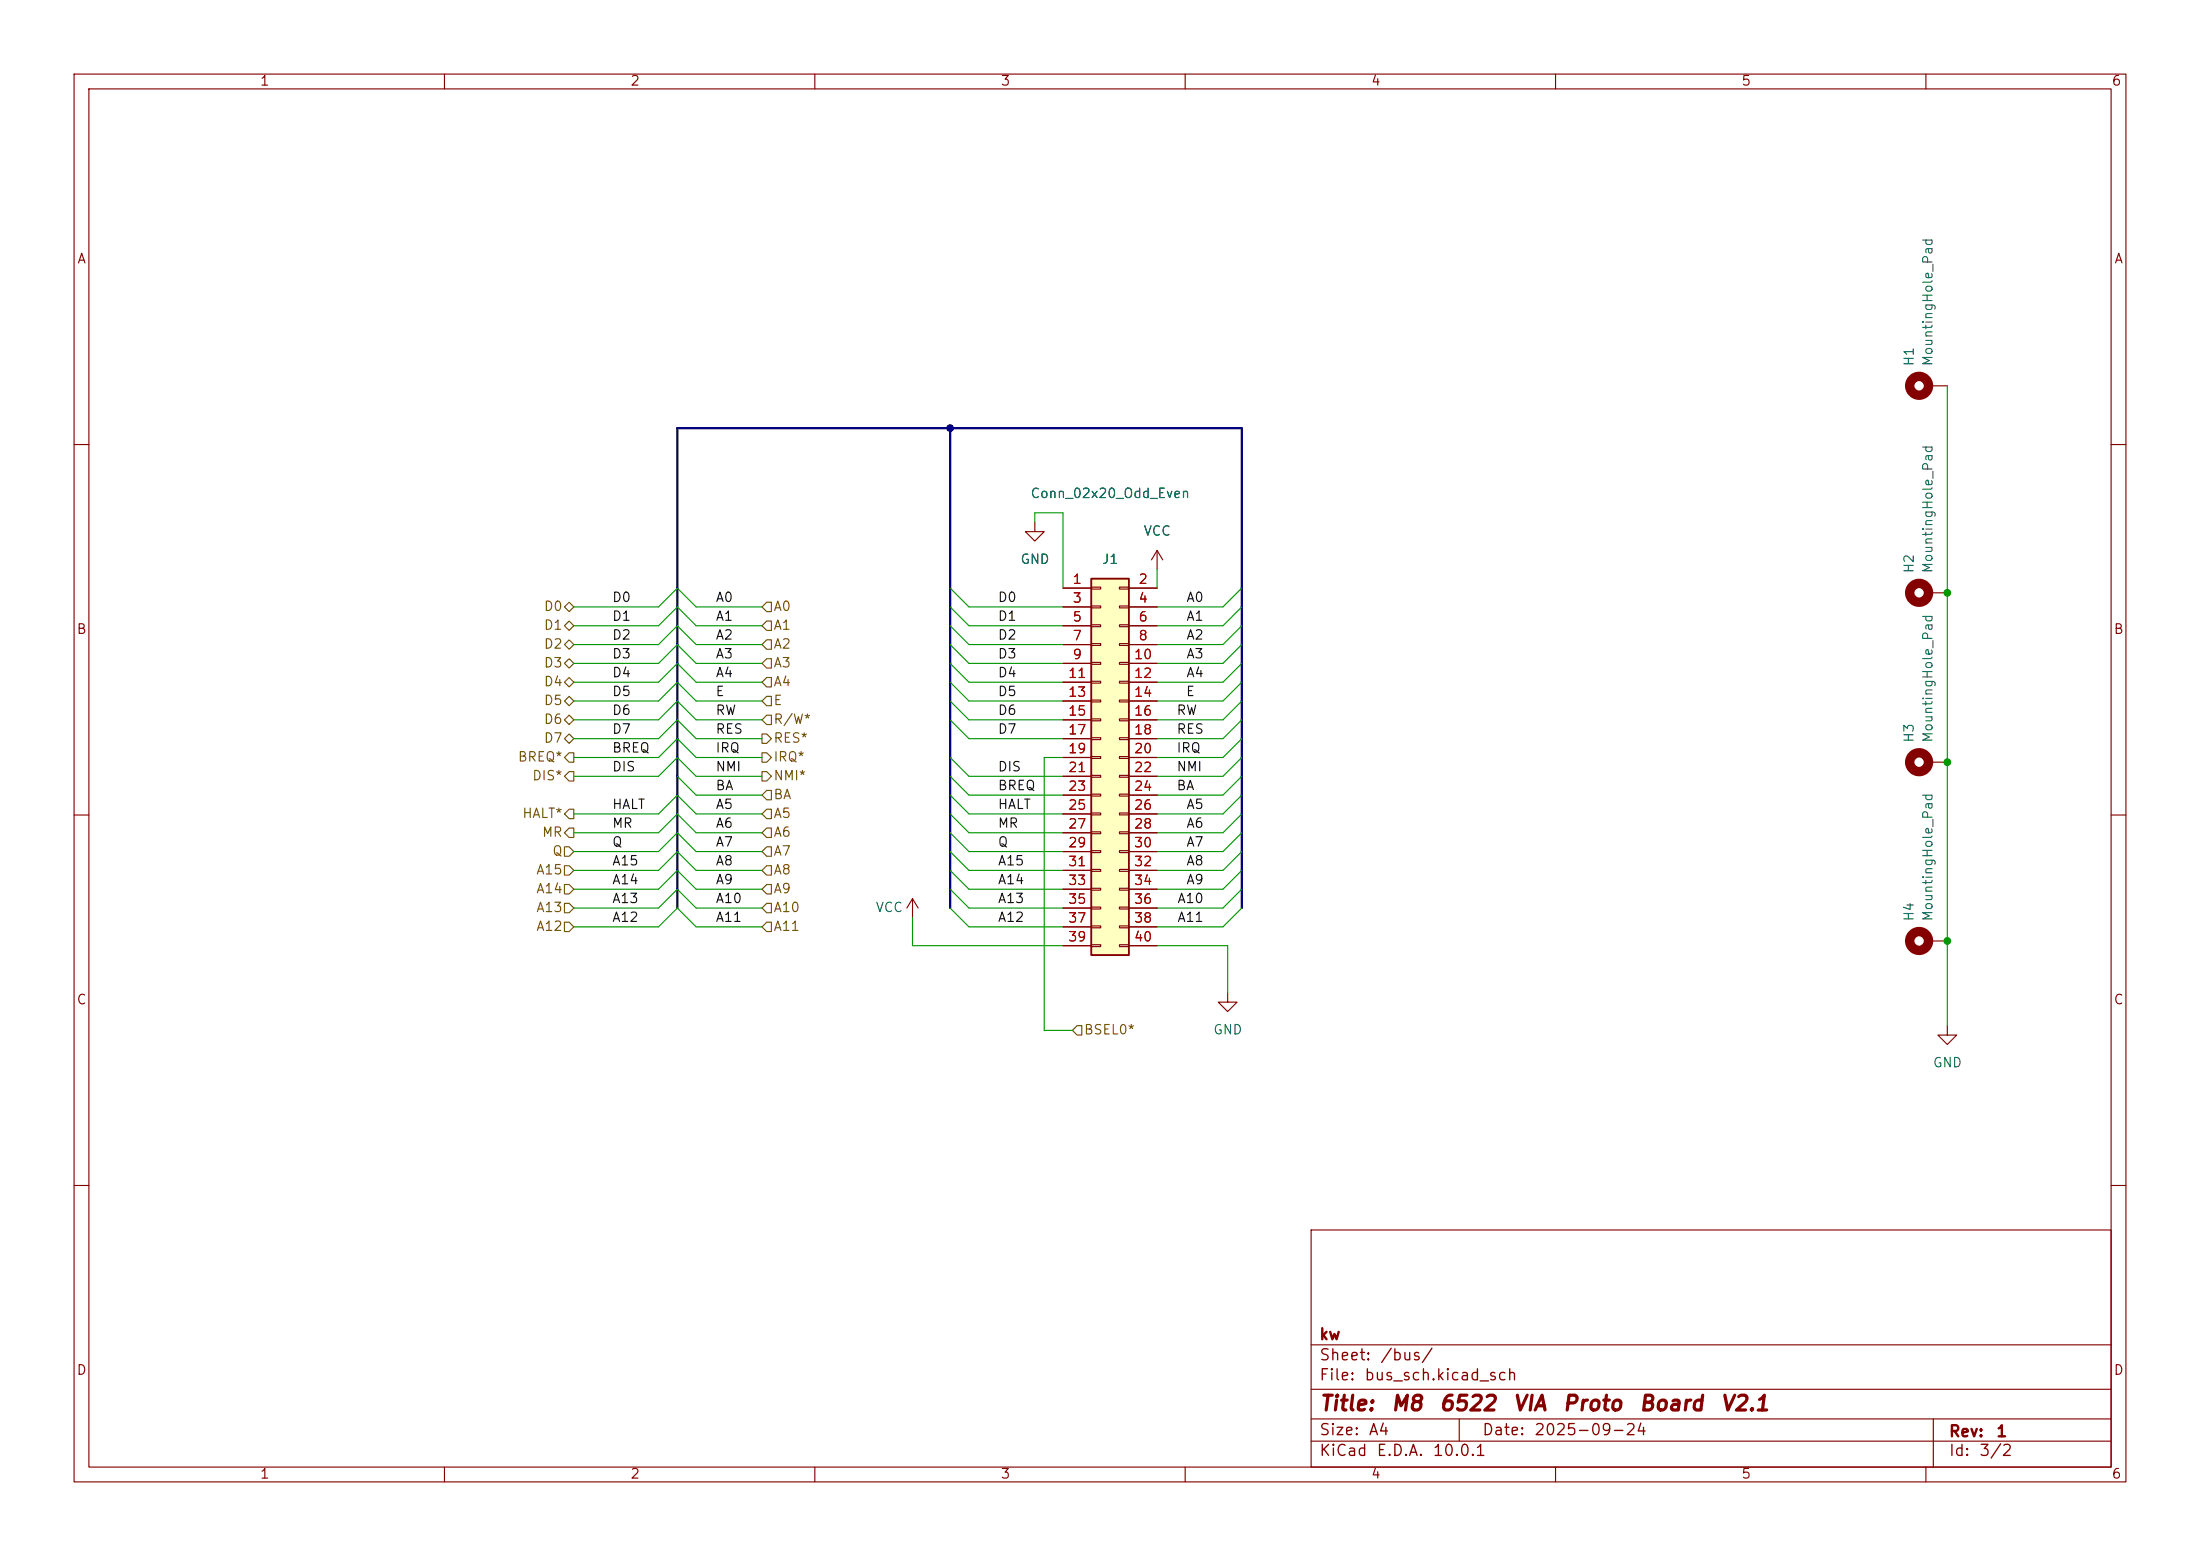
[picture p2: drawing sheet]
<svg xmlns="http://www.w3.org/2000/svg" width="297mm" height="210mm" viewBox="0 0 297 210" stroke-linecap="round" stroke-linejoin="round" font-family="sans-serif">
<g fill="none" stroke="#840000" stroke-width=".15">
<path d="M10 10h277v190h-277zM12 12h273v186h-273zM60 10v2M110 10v2M160 10v2M210 10v2M260 10v2M10 60h2M285 60h2M10 110h2M285 110h2M10 160h2"/>
<path d="M177 166h108v32h-108zM285 160h2M60 198v2M110 198v2M160 198v2M177 194.5h108M177 191.5h108M177 187.5h108M177 181.5h108M197 191.5v3M210 198v2M260 198v2"/>
<path d="M261 191.5v6.5"/>
</g>
<path d="M147.3 78.1h5.1v50.8h-5.1z" fill="#ffffc2"/>
<path d="M147.3 78.1h5.1v50.8h-5.1z" fill="none" stroke="#840000" stroke-width=".25"/>
<g fill="none" stroke="#840000" stroke-width=".15">
<path d="M260.3 52.1h2.6M139.7 70.5v1.3h1.3l-1.3 1.2-1.3-1.2h1.3M143.5 79.4h3.8M147.3 79.2h1.3v.3h-1.3zM151.1 79.2h1.3v.3h-1.3zM152.4 79.4h3.8M156.2 74.3l-.8 1.3M156.2 74.3l.8 1.3M156.2 74.3v2.5M143.5 81.9h3.8M143.5 84.5h3.8M143.5 87h3.8"/>
<path d="M143.5 89.5h3.8M143.5 92.1h3.8M143.5 94.6h3.8M143.5 97.2h3.8M143.5 99.7h3.8M147.3 81.8h1.3v.2h-1.3zM147.3 84.3h1.3v.3h-1.3zM147.3 86.9h1.3v.2h-1.3zM147.3 89.4h1.3v.3h-1.3zM147.3 91.9h1.3v.3h-1.3zM147.3 94.5h1.3v.2h-1.3zM147.3 97h1.3v.3h-1.3z"/>
<path d="M147.3 99.6h1.3v.2h-1.3zM151.1 81.8h1.3v.2h-1.3zM151.1 84.3h1.3v.3h-1.3zM151.1 86.9h1.3v.2h-1.3zM151.1 89.4h1.3v.3h-1.3zM151.1 91.9h1.3v.3h-1.3zM151.1 94.5h1.3v.2h-1.3zM151.1 97h1.3v.3h-1.3zM151.1 99.6h1.3v.2h-1.3zM152.4 81.9h3.8M152.4 84.5h3.8M152.4 87h3.8"/>
<path d="M152.4 89.5h3.8M152.4 92.1h3.8M152.4 94.6h3.8M152.4 97.2h3.8M152.4 99.7h3.8M260.3 80h2.6M143.5 102.2h3.8M143.5 104.8h3.8M143.5 107.3h3.8M143.5 109.9h3.8M143.5 112.4h3.8M143.5 114.9h3.8"/>
<path d="M143.5 117.5h3.8M147.3 102.1h1.3v.3h-1.3zM147.3 104.6h1.3v.3h-1.3zM147.3 107.2h1.3v.2h-1.3zM147.3 109.7h1.3v.3h-1.3zM147.3 112.3h1.3v.2h-1.3zM147.3 114.8h1.3v.3h-1.3zM147.3 117.3h1.3v.3h-1.3zM147.3 119.9h1.3v.2h-1.3zM151.1 102.1h1.3v.3h-1.3zM151.1 104.6h1.3v.3h-1.3zM151.1 107.2h1.3v.2h-1.3z"/>
<path d="M151.1 109.7h1.3v.3h-1.3zM151.1 112.3h1.3v.2h-1.3zM151.1 114.8h1.3v.3h-1.3zM151.1 117.3h1.3v.3h-1.3zM151.1 119.9h1.3v.2h-1.3zM152.4 102.2h3.8M152.4 104.8h3.8M152.4 107.3h3.8M152.4 109.9h3.8M152.4 112.4h3.8M152.4 114.9h3.8M152.4 117.5h3.8"/>
<path d="M260.3 102.9h2.6M123.2 121.3l-.8 1.3M123.2 121.3l.8 1.3M123.2 121.3v2.5M143.5 120h3.8M143.5 122.6h3.8M143.5 125.1h3.8M143.5 127.6h3.8M147.3 122.4h1.3v.3h-1.3zM147.3 125h1.3v.2h-1.3zM147.3 127.5h1.3v.3h-1.3zM151.1 122.4h1.3v.3h-1.3z"/>
<path d="M151.1 125h1.3v.2h-1.3zM151.1 127.5h1.3v.3h-1.3zM152.4 120h3.8M152.4 122.6h3.8M152.4 125.1h3.8M152.4 127.6h3.8M165.7 134v1.3h1.3l-1.3 1.2-1.2-1.2h1.2M260.3 127h2.6M262.9 138.4v1.3h1.3l-1.3 1.3-1.3-1.3h1.3"/>
</g>
<g fill="none" stroke="#840000" stroke-width="1.3">
<circle cx="259.1" cy="52.1" r="1.27"/>
<circle cx="259.1" cy="80" r="1.27"/>
<circle cx="259.1" cy="102.9" r="1.27"/>
<circle cx="259.1" cy="127" r="1.27"/>
</g>
<g fill="none" stroke="#725600" stroke-width=".15">
<path d="M76.2 81.9l.6-.6 .7 .6-.7 .7zM76.2 92.1l.6-.7 .7 .7-.7 .6zM76.2 89.5l.6-.6 .7 .6-.7 .7zM76.2 87l.6-.6 .7 .6-.7 .6zM76.2 97.2l.6-.7 .7 .7-.7 .6zM76.2 99.7l.6-.6 .7 .6-.7 .6zM76.8 83.8l.7 .7-.7 .6-.6-.6zM76.8 94l.7 .6-.7 .7-.6-.7zM102.9 99.1h.6l.6 .6-.6 .6h-.6zM103.5 94h.6v1.3h-.6l-.6-.7zM103.5 91.4h.6v1.3h-.6l-.6-.6zM103.5 86.4h.6v1.2h-.6l-.6-.6z"/>
<path d="M103.5 88.9h.6v1.3h-.6l-.6-.7zM103.5 83.8h.6v1.3h-.6l-.6-.6zM103.5 96.5h.6v1.3h-.6l-.6-.6zM103.5 81.3h.6v1.3h-.6l-.6-.7zM76.2 114.3h.6l.7 .6-.7 .7h-.6zM76.2 116.8h.6l.7 .7-.7 .6h-.6zM76.2 119.4h.6l.7 .6-.7 .7h-.6zM76.8 104.1h.7v1.3h-.7l-.6-.6zM76.8 101.6h.7v1.3h-.7l-.6-.7zM76.8 109.2h.7v1.3h-.7l-.6-.6zM76.8 111.8h.7v1.2h-.7l-.6-.6zM102.9 104.1h.6l.6 .7-.6 .6h-.6z"/>
<path d="M102.9 101.6h.6l.6 .6-.6 .7h-.6zM103.5 119.4h.6v1.3h-.6l-.6-.7zM103.5 116.8h.6v1.3h-.6l-.6-.6zM103.5 111.8h.6v1.2h-.6l-.6-.6zM103.5 109.2h.6v1.3h-.6l-.6-.6zM103.5 106.7h.6v1.3h-.6l-.6-.7zM103.5 114.3h.6v1.3h-.6l-.6-.7zM76.2 121.9h.6l.7 .7-.7 .6h-.6zM76.2 124.5h.6l.7 .6-.7 .6h-.6zM103.5 124.5h.6v1.2h-.6l-.6-.6zM103.5 121.9h.6v1.3h-.6l-.6-.6zM145.4 138.4h.6v1.3h-.6l-.6-.6z"/>
</g>
<path d="M128.3 57.8v64.8M91.4 122.6v-64.8h76.2v64.8" fill="none" stroke="#000084" stroke-width=".3"/>
<g fill="none" stroke="#009600" stroke-width=".15">
<path d="M262.9 52.1v86.3M128.3 79.4l2.5 2.5h12.7M139.7 70.5v-1.3h3.8v10.2M156.2 76.8v2.6M167.6 79.4l-2.5 2.5h-8.9M77.5 94.6h11.4l2.5-2.5 2.6 2.5h8.9M77.5 87h11.4l2.5-2.5 2.6 2.5h8.9M77.5 84.5h11.4l2.5-2.6 2.6 2.6h8.9M77.5 81.9h11.4l2.5-2.5 2.6 2.5h8.9M77.5 99.7h11.4l2.5-2.5 2.6 2.5h8.9M77.5 92.1h11.4l2.5-2.6 2.6 2.6h8.9M77.5 89.5h11.4l2.5-2.5 2.6 2.5h8.9"/>
<path d="M77.5 97.2h11.4l2.5-2.6 2.6 2.6h8.9M128.3 92.1l2.5 2.5h12.7M128.3 84.5l2.5 2.5h12.7M128.3 81.9l2.5 2.6h12.7M128.3 97.2l2.5 2.5h12.7M128.3 89.5l2.5 2.6h12.7M128.3 87l2.5 2.5h12.7M128.3 94.6l2.5 2.6h12.7M167.6 92.1l-2.5 2.5h-8.9M167.6 84.5l-2.5 2.5h-8.9M167.6 81.9l-2.5 2.6h-8.9M167.6 97.2l-2.5 2.5h-8.9"/>
<path d="M167.6 99.7l-2.5 2.5h-8.9M167.6 89.5l-2.5 2.6h-8.9M167.6 87l-2.5 2.5h-8.9M167.6 94.6l-2.5 2.6h-8.9M77.5 112.4h11.4l2.5-2.5 2.6 2.5h8.9M77.5 109.9h11.4l2.5-2.6 2.6 2.6h8.9M77.5 104.8h11.4l2.5-2.6 2.6 2.6h8.9M77.5 102.2h11.4l2.5-2.5 2.6 2.5h8.9M77.5 117.5h11.4l2.5-2.6 2.6 2.6h8.9M77.5 114.9h11.4l2.5-2.5 2.6 2.5h8.9M91.4 104.8l2.6 2.5h8.9M128.3 109.9l2.5 2.5h12.7"/>
<path d="M128.3 107.3l2.5 2.6h12.7M128.3 102.2l2.5 2.6h12.7M128.3 114.9l2.5 2.6h12.7M128.3 117.5l2.5 2.5h12.7M128.3 112.4l2.5 2.5h12.7M128.3 104.8l2.5 2.5h12.7M143.5 102.2h-2.5v36.9h3.8M167.6 109.9l-2.5 2.5h-8.9M167.6 107.3l-2.5 2.6h-8.9M167.6 102.2l-2.5 2.6h-8.9M167.6 114.9l-2.5 2.6h-8.9M167.6 117.5l-2.5 2.5h-8.9"/>
<path d="M167.6 112.4l-2.5 2.5h-8.9M167.6 104.8l-2.5 2.5h-8.9M77.5 122.6h11.4l2.5-2.6 2.6 2.6h8.9M77.5 125.1h11.4l2.5-2.5 2.6 2.5h8.9M77.5 120h11.4l2.5-2.5 2.6 2.5h8.9M123.2 123.8v3.8h20.3M128.3 120l2.5 2.6h12.7M128.3 122.6l2.5 2.5h12.7M156.2 127.6h9.5v6.4M167.6 120l-2.5 2.6h-8.9M167.6 122.6l-2.5 2.5h-8.9"/>
</g>
<g fill="#009600" stroke="#009600" stroke-width=".14">
<circle cx="262.9" cy="127" r=".46"/>
<circle cx="262.9" cy="102.9" r=".46"/>
<circle cx="262.9" cy="80" r=".46"/>
</g>
<circle cx="128.3" cy="57.8" r=".46" fill="#000084" stroke="#000084" stroke-width=".14"/>
<g font-size="2" fill="#840000">
<text x="178" y="190.9">Title:</text>
<text x="187.7" y="190.9">M8</text>
<text x="194.2" y="190.9">6522</text>
<text x="204.1" y="190.9">VIA</text>
<text x="210.8" y="190.9">Proto</text>
<text x="221.1" y="190.9">Board</text>
<text x="232.1" y="190.9">V2.1</text>
</g>
<g font-size="1.5" fill="#840000">
<text x="178" y="184">Sheet:</text>
<text x="178" y="181.2">kw</text>
<text x="186.2" y="184">/bus/</text>
<text x="178" y="186.7">File:</text>
<text x="184.1" y="186.7">bus_sch.kicad_sch</text>
<text x="178" y="196.9">KiCad</text>
<text x="178" y="194.1">Size:</text>
<text x="184.7" y="194.1">A4</text>
<text x="185.7" y="196.9">E.D.A.</text>
<text x="193.3" y="196.9">10.0.1</text>
<text x="200" y="194.1">Date:</text>
<text x="207" y="194.1">2025-09-24</text>
<text x="263" y="194.3">Rev:</text>
<text x="263" y="196.9">Id:</text>
<text x="267.1" y="196.9">3/2</text>
<text x="269.4" y="194.3">1</text>
</g>
<g font-size="1.3" fill="#840000">
<text x="35" y="11.9">1</text>
<text x="85" y="11.9">2</text>
<text x="135" y="11.9">3</text>
<text x="185" y="11.9">4</text>
<text x="235" y="11.9">5</text>
<text x="285" y="11.9">6</text>
<text x="10.3" y="35.9">A</text>
<text x="285.3" y="35.9">A</text>
<text x="10.3" y="85.9">B</text>
<text x="285.3" y="85.9">B</text>
<text x="10.3" y="135.9">C</text>
<text x="285.3" y="135.9">C</text>
<text x="10.3" y="185.9">D</text>
<text x="285.3" y="185.9">D</text>
<text x="35" y="199.9">1</text>
<text x="85" y="199.9">2</text>
<text x="135" y="199.9">3</text>
<text x="185" y="199.9">4</text>
<text x="235" y="199.9">5</text>
<text x="285" y="199.9">6</text>
</g>
<g font-size="1.3" fill="#006464">
<text x="258.7" y="49.5" transform="rotate(-90 258.7 49.5)">H1</text>
<text x="261.2" y="49.5" transform="rotate(-90 261.2 49.5)">MountingHole_Pad</text>
<text x="139" y="67.5">Conn_02x20_Odd_Even</text>
<text x="137.7" y="76.4">GND</text>
<text x="148.7" y="76.4">J1</text>
<text x="154.3" y="72.6">VCC</text>
<text x="258.7" y="77.5" transform="rotate(-90 258.7 77.5)">H2</text>
<text x="261.2" y="77.5" transform="rotate(-90 261.2 77.5)">MountingHole_Pad</text>
<text x="258.7" y="100.3" transform="rotate(-90 258.7 100.3)">H3</text>
<text x="261.2" y="100.3" transform="rotate(-90 261.2 100.3)">MountingHole_Pad</text>
<text x="118.1" y="123.4">VCC</text>
<text x="258.7" y="124.5" transform="rotate(-90 258.7 124.5)">H4</text>
<text x="261.2" y="124.5" transform="rotate(-90 261.2 124.5)">MountingHole_Pad</text>
<text x="163.7" y="139.9">GND</text>
<text x="260.9" y="144.4">GND</text>
</g>
<g font-size="1.3" fill="#725600">
<text x="73.3" y="82.8">D0</text>
<text x="104.3" y="82.8">A0</text>
<text x="73.3" y="87.9">D2</text>
<text x="73.3" y="85.3">D1</text>
<text x="104.3" y="87.9">A2</text>
<text x="104.3" y="85.3">A1</text>
<text x="73.3" y="92.9">D4</text>
<text x="73.3" y="90.4">D3</text>
<text x="73.3" y="95.5">D5</text>
<text x="104.3" y="95.5">E</text>
<text x="104.3" y="92.9">A4</text>
<text x="104.3" y="90.4">A3</text>
<text x="73.3" y="98">D6</text>
<text x="73.3" y="100.6">D7</text>
<text x="104.3" y="100.6">RES*</text>
<text x="104.3" y="98">R/W*</text>
<text x="69.8" y="103.1">BREQ*</text>
<text x="71.8" y="105.6">DIS*</text>
<text x="104.3" y="105.6">NMI*</text>
<text x="104.3" y="103.1">IRQ*</text>
<text x="70.4" y="110.7">HALT*</text>
<text x="73.1" y="113.3">MR</text>
<text x="104.3" y="113.3">A6</text>
<text x="104.3" y="110.7">A5</text>
<text x="104.3" y="108.2">BA</text>
<text x="72.3" y="118.3">A15</text>
<text x="74.5" y="115.8">Q</text>
<text x="104.3" y="118.3">A8</text>
<text x="104.3" y="115.8">A7</text>
<text x="72.3" y="123.4">A13</text>
<text x="72.3" y="126">A12</text>
<text x="72.3" y="120.9">A14</text>
<text x="104.3" y="126">A11</text>
<text x="104.3" y="120.9">A9</text>
<text x="104.3" y="123.4">A10</text>
<text x="146.2" y="139.9">BSEL0*</text>
</g>
<g font-size="1.3" fill="#0f0f0f">
<text x="82.5" y="81.6">D0</text>
<text x="96.5" y="81.6">A0</text>
<text x="134.6" y="81.6">D0</text>
<text x="160.1" y="81.6">A0</text>
<text x="82.5" y="89.2">D3</text>
<text x="82.5" y="86.6">D2</text>
<text x="82.5" y="84.1">D1</text>
<text x="96.5" y="84.1">A1</text>
<text x="96.5" y="89.2">A3</text>
<text x="96.5" y="86.6">A2</text>
<text x="134.6" y="89.2">D3</text>
<text x="134.6" y="86.6">D2</text>
<text x="134.6" y="84.1">D1</text>
<text x="160.1" y="84.1">A1</text>
<text x="160.1" y="89.2">A3</text>
<text x="160.1" y="86.6">A2</text>
<text x="82.5" y="91.7">D4</text>
<text x="82.5" y="94.3">D5</text>
<text x="96.5" y="91.7">A4</text>
<text x="96.5" y="94.3">E</text>
<text x="134.6" y="91.7">D4</text>
<text x="134.6" y="94.3">D5</text>
<text x="160" y="94.3">E</text>
<text x="160.1" y="91.7">A4</text>
<text x="82.5" y="96.8">D6</text>
<text x="82.5" y="101.9">BREQ</text>
<text x="82.5" y="99.3">D7</text>
<text x="96.5" y="101.9">IRQ</text>
<text x="96.5" y="96.8">RW</text>
<text x="96.5" y="99.3">RES</text>
<text x="134.6" y="99.3">D7</text>
<text x="134.6" y="96.8">D6</text>
<text x="158.7" y="101.9">IRQ</text>
<text x="158.7" y="99.3">RES</text>
<text x="158.7" y="96.8">RW</text>
<text x="82.5" y="104.4">DIS</text>
<text x="96.5" y="107">BA</text>
<text x="96.5" y="104.4">NMI</text>
<text x="134.6" y="104.4">DIS</text>
<text x="134.6" y="107">BREQ</text>
<text x="158.7" y="104.4">NMI</text>
<text x="158.7" y="107">BA</text>
<text x="82.5" y="112">MR</text>
<text x="82.5" y="109.5">HALT</text>
<text x="96.5" y="109.5">A5</text>
<text x="96.5" y="112">A6</text>
<text x="134.6" y="109.5">HALT</text>
<text x="134.6" y="112">MR</text>
<text x="160.1" y="112">A6</text>
<text x="160.1" y="109.5">A5</text>
<text x="82.5" y="114.6">Q</text>
<text x="82.5" y="117.1">A15</text>
<text x="82.5" y="119.7">A14</text>
<text x="96.5" y="117.1">A8</text>
<text x="96.5" y="119.7">A9</text>
<text x="96.5" y="114.6">A7</text>
<text x="134.6" y="114.6">Q</text>
<text x="134.6" y="117.1">A15</text>
<text x="134.6" y="119.7">A14</text>
<text x="160.1" y="119.7">A9</text>
<text x="160.1" y="114.6">A7</text>
<text x="160.1" y="117.1">A8</text>
<text x="82.5" y="124.7">A12</text>
<text x="82.5" y="122.2">A13</text>
<text x="96.5" y="124.7">A11</text>
<text x="96.5" y="122.2">A10</text>
<text x="134.6" y="124.7">A12</text>
<text x="134.6" y="122.2">A13</text>
<text x="158.8" y="122.2">A10</text>
<text x="158.8" y="124.7">A11</text>
</g>
<g font-size="1.3" fill="#a90000">
<text x="144.7" y="79.1">1</text>
<text x="144.7" y="81.7">3</text>
<text x="153.6" y="79.1">2</text>
<text x="153.6" y="81.7">4</text>
<text x="144.7" y="84.2">5</text>
<text x="144.7" y="86.7">7</text>
<text x="144.7" y="89.3">9</text>
<text x="153" y="89.3">10</text>
<text x="153.6" y="84.2">6</text>
<text x="153.6" y="86.7">8</text>
<text x="144.1" y="91.8">11</text>
<text x="144.1" y="94.4">13</text>
<text x="153" y="91.8">12</text>
<text x="153" y="94.4">14</text>
<text x="144.1" y="96.9">15</text>
<text x="144.1" y="99.4">17</text>
<text x="144.1" y="102">19</text>
<text x="153" y="96.9">16</text>
<text x="153" y="99.4">18</text>
<text x="153" y="102">20</text>
<text x="144.1" y="104.5">21</text>
<text x="144.1" y="107.1">23</text>
<text x="153" y="104.5">22</text>
<text x="153" y="107.1">24</text>
<text x="144.1" y="109.6">25</text>
<text x="144.1" y="112.1">27</text>
<text x="153" y="109.6">26</text>
<text x="153" y="112.1">28</text>
<text x="144.1" y="114.7">29</text>
<text x="144.1" y="117.2">31</text>
<text x="144.1" y="119.8">33</text>
<text x="153" y="114.7">30</text>
<text x="153" y="117.2">32</text>
<text x="153" y="119.8">34</text>
<text x="144.1" y="122.3">35</text>
<text x="144.1" y="124.8">37</text>
<text x="153" y="122.3">36</text>
<text x="153" y="124.8">38</text>
<text x="144.1" y="127.4">39</text>
<text x="153" y="127.4">40</text>
</g>
</svg>
